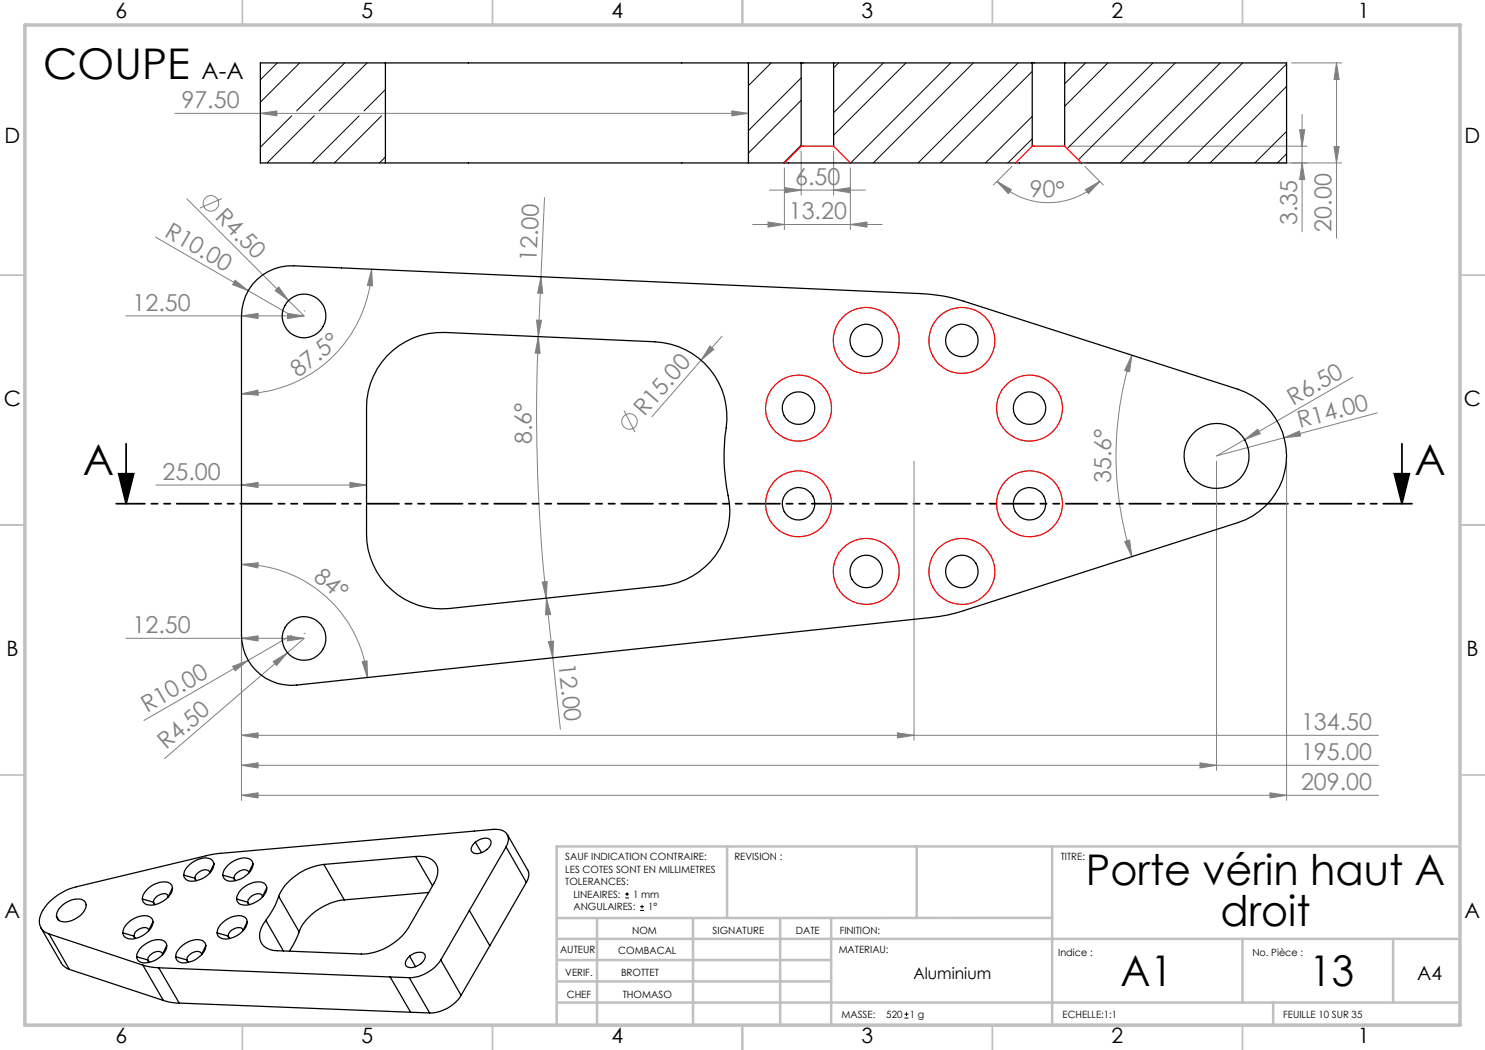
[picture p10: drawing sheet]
<svg xmlns="http://www.w3.org/2000/svg" width="297mm" height="210mm" viewBox="0 0 297 210" stroke-linecap="round" stroke-linejoin="round" font-family="sans-serif">
<g fill="none" stroke="#808080" stroke-width=".2">
<path d="M258.3 12.6h10M267.3 12.6l.5 3.3h-1zM267.3 12.6v35.1M35 22.7h114.7M37.4 39.8l20.3 20.3M44.4 39.7l-4.4 1.9M52.1 22.7l3.3-.5v1zM108.9 39.5l-1.2 27.8M146.4 22.2l3.3 .5-3.3 .5zM153.9 38h19.2M156.9 33.6v12.3M157 37.5l3.2 .5-3.2 .6z"/>
<path d="M160.2 30.3v8.7M166.7 38l3.3-.5v1.1zM166.7 30.3v8.7M170.1 33.6v12.3M199.4 36.3l2.9 1.7-.7 .7zM199.4 36.3a14.5 14.5 0 0 0 20.6 0M202.4 33.3l-3.7 3.7M213.9 29.2h47.5M217 33.3l3.7 3.7M217.1 38l2.9-1.7-2.3 2.4zM217.3 32.6h51M259.9 26h1l-.5 3.2z"/>
<path d="M260.4 32.6l.5 3.3h-1zM260.4 22.9v23.4M266.8 29.3h1l-.5 3.3zM31.1 47.4l27.2 15.7M47 56l2.6 2.1-3.1-1.2zM55.7 57.4l2 2.7-2.7-2zM74.3 53.9l.2 3.3-1-.1zM74.3 53.9a26.1 26.1 0 0 1-26 24.9M108.2 55.3l.3 3.4-1-.1zM150.5 44.9h25.9M153.6 44.4l3.3 .5-3.3 .5zM170.1 44.9l3.3-.5v1z"/>
<path d="M25.2 63.2h35.6M48.3 78.8l3.3-.8v1zM48.3 63.2l3.3-.5v1zM57.5 62.7l3.3 .5-3.3 .5zM57.7 60.1l3.1 3.1M60.8 62.2h.1M107.3 64l1 .1-.6 3.2zM107.7 67.3l.3 3.4-1-.1zM107.7 67.3a354.2 354.2 0 0 0 1.6 52.3M140.2 72l-9.8 11.4M142 69.2l.8 .7-2.6 2.1zM144.4 67.2l-4.2 4.8"/>
<path d="M226.4 71l-.5 3.4-1-.3zM226.4 71a65.4 65.4 0 0 0 0 40.3M270.5 75.5l-21.6 12.4M31.2 97h42.1M48.3 97l3.3-.5v1zM70 96.5l3.3 .5-3.3 .5zM124.8 82.2l2.2 4.2M182.8 92.2v55.9M243.3 92.2v61.9M248.9 87.9l2.6-2 .6 .8zM256.8 87.6l3.1-1.4 .2 1zM257.3 92.2v67.9"/>
<path d="M275.4 82.6l-32.1 8.6 5.6-3.3M48.3 112.9l3.3-.3v1zM48.3 112.9a25.3 25.3 0 0 1 25.2 22.6M108.4 116.4l1-.1-.1 3.3zM109.3 119.6l.8 3.3-1 .1zM109.3 119.6l2.8 26.3M224.9 108.3l1-.3 .5 3.3zM25.2 127.7h35.6M46.5 133.3l3.1-1.2-2.6 2.1zM48.3 127.7l3.3-.5v1zM48.3 128.1v32M54.6 132.3l2.9-1.7-2.2 2.5z"/>
<path d="M57.5 127.2l3.3 .5-3.3 .5zM57.5 130.6l-24.6 21.1M58.3 127.1l-29.5 17M60.8 127.7l-3.3 2.9M60.8 126.7h.1M72.4 132.4l1-.2 .1 3.3zM109.7 128.3l1-.1-.1 3.4zM48.3 147.1l3.3-.5v1zM48.3 153.1l3.3-.5v1zM48.3 159.1l3.3-.5v1zM48.3 147.1h227.4M48.3 153.1h227.4"/>
<path d="M48.3 159.1h227.4M179.5 146.6l3.3 .5-3.3 .5zM240 152.6l3.3 .5-3.3 .5zM254 158.6l3.3 .5-3.3 .5z"/>
<circle cx="42.2" cy="40.7" r="1.56"/>
<circle cx="125.9" cy="84.3" r="1.56"/>
</g>
<path d="M125 179.6h.8M125 178.8h.8M125.4 178.5v.7M128 182.1h.8M128 181.3h.8M128.4 181v.7M180.9 203.6h.8M180.9 202.8h.8M181.3 202.5v.7" fill="none" stroke="#000" stroke-width=".2"/>
<path d="M23.7 94.7h3l-1.5 6zM25.2 88.8v11.9M278.9 94.7h3l-1.5 6zM280.4 88.8v11.9" fill="none" stroke="#000" stroke-width=".35"/>
<path d="M23.2 100.7h259.2" fill="none" stroke="#000" stroke-width=".35" stroke-dasharray="6.3 1.3 1.3 1.3 1.3 1.3" stroke-dashoffset=".6"/>
<g fill="none" stroke="#c0c0c0" stroke-width=".35">
<path d="M48.5 0v5M98.5 0v5M148.5 0v5M198.5 0v5M248.5 0v5M0 55h5M292 55h5.1M0 105h5M292 105h5.1M0 155h5M292 155h5.1M48.5 205v5.1"/>
<path d="M98.5 205v5.1M148.5 205v5.1M198.5 205v5.1M248.5 205v5.1"/>
</g>
<g fill="none" stroke="#c0c0c0" stroke-width=".5">
<path d="M145.4 169.3v14.3M183.3 169.3v14.3M210.4 169.3v35.5M291.6 169.3h-180.3v35.5M111.6 196.3h54.6M111.6 192h54.6M111.6 187.8h180M119.4 183.6v21.2M138.6 183.6v21.2M156 183.6v21.2M166.2 183.6v21.2M210.4 183.6h-98.8"/>
<path d="M248.5 187.8v12.7M278.6 187.8v12.7M111.6 200.5h180M254.6 200.5v4.3"/>
</g>
<path d="M5 5h287v200h-287z" fill="none" stroke="#c0c0c0" stroke-width=".7"/>
<path d="M23.7 94.7h3l-1.5 6zM278.9 94.7h3l-1.5 6z" fill="#000"/>
<g fill="#808080">
<path d="M55.7 57.4l2 2.7-2.7-2z"/>
<path d="M47 56l2.6 2.1-3.1-1.2z"/>
<path d="M256.8 87.6l3.1-1.4 .2 1z"/>
<path d="M248.9 87.9l2.6-2 .6 .8z"/>
<path d="M46.5 133.3l3.1-1.2-2.6 2.1z"/>
<path d="M54.6 132.3l2.9-1.7-2.2 2.5z"/>
<path d="M142 69.2l.8 .7-2.6 2.1z"/>
<path d="M48.3 112.9l3.3 .7v-1zM72.4 132.4l1.1 3.1-.1-3.3z"/>
<path d="M153.6 44.4l3.3 .5-3.3 .5zM170.1 44.9l3.3-.5v1z"/>
<path d="M48.3 97l3.3-.5v1zM70 96.5l3.3 .5-3.3 .5zM48.3 63.2l3.3-.5v1zM57.5 62.7l3.3 .5-3.3 .5z"/>
<path d="M166.7 38l3.3-.5v1.1zM157 37.5l3.2 .5-3.2 .6zM146.4 22.2l3.3 .5-3.3 .5zM52.1 22.7l3.3-.5v1z"/>
<path d="M179.5 146.6l3.3 .5-3.3 .5zM48.3 147.1l3.3-.5v1zM57.5 127.2l3.3 .5-3.3 .5zM48.3 127.7l3.3-.5v1zM240 152.6l3.3 .5-3.3 .5zM48.3 153.1l3.3-.5v1zM254 158.6l3.3 .5-3.3 .5zM48.3 159.1l3.3-.5v1z"/>
<path d="M74.3 53.9l-.8 3.2 1 .1zM48.3 78.8l3.3 .2v-1z"/>
<path d="M108.2 55.3l.3 3.4-1-.1zM107.3 64l1 .1-.6 3.2z"/>
<path d="M259.9 26h1l-.5 3.2zM260.4 32.6l.5 3.3h-1z"/>
<path d="M267.3 12.6l.5 3.3h-1zM266.8 29.3h1l-.5 3.3z"/>
<path d="M224.9 108.3l1.5 3-.5-3.3zM226.4 71l-1.5 3.1 1 .3z"/>
<path d="M108.4 116.4l.9 3.2 .1-3.3zM107.7 67.3l-.7 3.3 1 .1z"/>
<path d="M109.3 119.6l.8 3.3-1 .1zM109.7 128.3l1-.1-.1 3.4z"/>
<path d="M217.1 38l.6 .7 2.3-2.4zM199.4 36.3l2.2 2.4 .7-.7z"/>
</g>
<g fill="none" stroke="#000" stroke-width=".25">
<path d="M77.1 12.6h72.6M77.1 12.6h-25v20h25M77.1 12.6v20M149.7 12.6v20M149.7 12.6h10.5M160.2 12.6h6.5M160.2 12.6v16.6M166.7 12.6v16.6M166.7 12.6h39.7M206.4 12.6h6.5M206.4 12.6v16.6M212.9 12.6h44.4v20h-107.6"/>
<path d="M212.9 12.6v16.6M77.1 32.6h72.6M51.4 55.9a10.1 10.1 0 0 1 7.3-2.7l125.6 5.5a30.8 30.8 0 0 1 8.5 1.5l54.8 17.6a14 14 0 0 1 9.7 13.4 14 14 0 0 1-9.7 13.3l-54.8 17.6a27.8 27.8 0 0 1-6.6 1.4l-126.8 13.5a10 10 0 0 1-11.1-9.9v-64a10.1 10.1 0 0 1 3.1-7.2zM77.4 71.2a15 15 0 0 1 11.6-4.7l42.1 1.9a15.2 15.2 0 0 1 13.9 18.9 43.9 43.9 0 0 0 .9 13.4 14.9 14.9 0 0 1-13.3 16.4l-42.7 4.6a15 15 0 0 1-16.6-14.9v-25.3a15 15 0 0 1 4.1-10.3zM28.5 179.8l2.2 .6M33.7 179.3a.82 .82 0 0 0-1.2-.5 2.08 2.08 0 0 0-1.8 1.6M33.7 179.3v.1M34.5 177.6a1.6 1.6 0 0 0-2.2-1.2 4.4 4.4 0 0 0-3.8 3.4M34.5 177.6a4.2 4.2 0 0 1-3.4 3.3 1.94 1.94 0 0 1-2.6-.8v-.3M34.5 177.6l-.8 1.7M36.8 175l2.2 .6M39 175.6l.3 .5"/>
<path d="M39 175.6l.2 .5M41.9 174.5a1.17 1.17 0 0 0-1.8-.3l-.8 .7-.3 .7M41.9 174.5v.1M42.8 172.8l-.1-.3a1.98 1.98 0 0 0-2.6-.8 4.6 4.6 0 0 0-3.3 3v.3M42.8 172.8a4.4 4.4 0 0 1-5.4 3.2 1.18 1.18 0 0 1-.6-1M42.8 172.8l-.9 1.7M44.6 175l2.2 .6M46.8 175.6l.3 .5M47.3 179.8l2.2 .6M49.7 174.5a1.17 1.17 0 0 0-1.8-.3l-.8 .7-.3 .7M49.7 174.5v.1M50.6 172.8a4.1 4.1 0 0 1-3.4 3.3 1.83 1.83 0 0 1-2.6-1.1"/>
<path d="M50.6 172.8a1.46 1.46 0 0 0-1.7-1.2 4.8 4.8 0 0 0-4.3 3.1v.3M50.6 172.8l-.9 1.7M52.5 179.3a.82 .82 0 0 0-1.2-.5 2.2 2.2 0 0 0-1.8 1.6M52.5 179.3v.1M53.3 177.6a1.6 1.6 0 0 0-2.1-1.2 4.3 4.3 0 0 0-3.9 3.4M53.3 177.6a4.1 4.1 0 0 1-3.3 3.3 2.01 2.01 0 0 1-2.6-.8l-.1-.3M53.3 177.6l-.8 1.7M55.7 179.3a16 16 0 0 1-2.5 4.8M55.7 179.3l4.1 7.1M64.8 172.9a11.5 11.5 0 0 0-9.1 6.4M64.8 172.9l4.1 7.1M68.9 180a11.2 11.2 0 0 0-9.1 6.4"/>
<path d="M83.1 171.3a3.9 3.9 0 0 1 4.2 1.7 3.7 3.7 0 0 1-.4 3.6l-5.2 8.9a11.7 11.7 0 0 1-9.5 5.3l-16.8-.7a3.1 3.1 0 0 1-3.1-1.5 3.1 3.1 0 0 1 .2-3.4l.7-1.1M83.1 171.3l-18.3 1.6M83.1 171.3l3.4 5.9M85.7 178.5l-16.8 1.5M95.1 168.4a2.49 2.49 0 0 1 2.9-.4 1.71 1.71 0 0 1-1 2.2 2.04 2.04 0 0 1-2.6 .1 1.41 1.41 0 0 1 .7-1.9zM95.1 168.4l1.2 2.1M101.2 169.4a2.16 2.16 0 0 0-.6-3.3l-.8-.2h-1.1l-55.6 4.9-27.9 6.6a10.5 10.5 0 0 0-7.2 5.8 2.65 2.65 0 0 0 1.8 3.6M101.2 169.4l-7.3 12.7M101.2 169.4l4.1 7.1M101.5 166.9l4.1 7.1a2.48 2.48 0 0 1-.3 2.5M105.3 176.5l-7.3 12.7M8.2 185.6l4.1 7.1a3.1 3.1 0 0 0 1.6 1.2"/>
<path d="M9.8 186.8l18.8 6.2M9.8 186.8l4.1 7.1M11.3 183.2l.5 .9M12.1 181.4a4.3 4.3 0 0 1 4.5-1.4 1.48 1.48 0 0 1 .1 2.4 4.5 4.5 0 0 1-4.8 1.8 1.52 1.52 0 0 1-.1-2.4zM13.9 193.9l18.8 6.2M24.6 186.6l2.2 .6M26.8 187.2l.3 .5M27.3 191.4l2.2 .6M28.6 193l1.9 .5 1.3 .1M28.6 193l4.1 7.1M29.5 192l.4 .5M29.5 192l.3 .4"/>
<path d="M29.7 186.1v-.2a1.51 1.51 0 0 0-2.1 .1l-.5 .4-.3 .8M29.7 186.1v.1M30.6 184.4a1.6 1.6 0 0 0-2.2-1.2 4.4 4.4 0 0 0-3.8 3.4M30.6 184.4a4.5 4.5 0 0 1-4.3 3.4l-.8-.1a1.26 1.26 0 0 1-.9-1.1M30.6 184.4l-.9 1.7M30.7 180.4l.3 .5M30.7 180.4l.2 .5M31.8 193.6l46.2 1.8M31.8 193.6l4 7M32.5 190.9a.95 .95 0 0 0-1.5-.5l-.9 .6-.4 .5-.2 .5M32.5 190.9v.1M33.3 189.1a1.41 1.41 0 0 0-1.7-1.2 4.9 4.9 0 0 0-4.3 3.1v.4"/>
<path d="M33.3 189.1a4 4 0 0 1-3.3 3.3 1.96 1.96 0 0 1-2.6-.7l-.1-.3M33.3 189.1l-.8 1.8M35.1 191.4l2.3 .6M37.4 192l.3 .5M37.4 192l.2 .4M40.3 190.9a1.17 1.17 0 0 0-1.8-.3l-.9 .6-.2 .8M40.3 190.9v.1M41.2 189.1a1.47 1.47 0 0 0-1.8-1.2 4.8 4.8 0 0 0-4.2 3.1l-.1 .4M41.2 189.1a4.1 4.1 0 0 1-3.4 3.3 1.89 1.89 0 0 1-2.6-.7l-.1-.3M41.2 189.1l-.9 1.8M43.4 186.6l2.2 .6M45.6 187.2l.4 .5"/>
<path d="M45.6 187.2l.3 .5M48.6 186.1l-.1-.2a1.5 1.5 0 0 0-2.1 .1l-.5 .4-.3 .8M48.6 186.1v.1M49.5 184.4a1.6 1.6 0 0 0-2.2-1.2 4.4 4.4 0 0 0-3.9 3.4M49.5 184.4a4.5 4.5 0 0 1-4.3 3.4l-1.1-.2a1.07 1.07 0 0 1-.7-1M49.5 184.4l-.9 1.7M49.5 180.4l.4 .5M49.5 180.4l.3 .5M53.2 184.1l3.5 6.1M59.8 186.4l-.7 1.7-1.2 2.1M78 195.4l3.8 .1M78 195.4l4.1 7.1"/>
<path d="M81.8 195.5l4.1 7.1M81.9 191.2a2.64 2.64 0 0 1 2.8-.6 1.32 1.32 0 0 1-.5 2.1 2.53 2.53 0 0 1-3 .5l-.1-.5 .1-.6zM81.9 191.2l1.2 2.1M88.2 192a7.9 7.9 0 0 1-6.4 3.5M88.2 192l4 7.1M92.2 199.1a7.5 7.5 0 0 1-6.3 3.5M93.9 182.1l-5.7 9.9M93.9 182.1l4.1 7.1M98 189.2l-5.8 9.9M32.7 200.1l1.5 .4 1.6 .1M35.8 200.6l46.3 1.9M82.1 202.5l3.8 .1"/>
<circle cx="60.8" cy="63.2" r="4.4"/>
<circle cx="173.2" cy="68.1" r="3.3"/>
<circle cx="192.4" cy="68.1" r="3.3"/>
<circle cx="159.7" cy="81.6" r="3.3"/>
<circle cx="205.9" cy="81.6" r="3.2"/>
<circle cx="243.3" cy="91.2" r="6.5"/>
<circle cx="159.7" cy="100.8" r="3.3"/>
<circle cx="173.2" cy="114.3" r="3.3"/>
<circle cx="192.4" cy="114.3" r="3.3"/>
<circle cx="205.9" cy="100.8" r="3.2"/>
<circle cx="60.8" cy="127.7" r="4.4"/>
</g>
<g fill="none" stroke="#f00" stroke-width=".25">
<path d="M156.9 32.6l3.3-3.4h6.5l3.4 3.4M203.1 32.6l3.3-3.4h6.5l3.4 3.4"/>
<circle cx="173.2" cy="68.1" r="6.6"/>
<circle cx="192.4" cy="68.1" r="6.6"/>
<circle cx="159.7" cy="81.6" r="6.6"/>
<circle cx="205.9" cy="81.6" r="6.6"/>
<circle cx="159.7" cy="100.8" r="6.6"/>
<circle cx="173.2" cy="114.3" r="6.6"/>
<circle cx="192.4" cy="114.3" r="6.6"/>
<circle cx="205.9" cy="100.8" r="6.6"/>
</g>
<g fill="none" stroke="#000" stroke-width=".2">
<path d="M55.5 12.6l-3.4 3.4M59.9 12.6l-7.8 7.9M68.9 12.6l-9.6 9.6M73.4 12.6l-9.6 9.6M77.1 17.9l-4.3 4.3M149.8 12.6l-.1 .1M154.2 12.6l-4.5 4.5M160.2 15.6l-10.5 10.5M167.7 12.6l-1 1M176.7 12.6l-10 9.9M181.2 12.6l-14.5 14.4M190.1 12.6l-20 20"/>
<path d="M194.7 12.6l-20 20M203.6 12.6l-20 20M206.4 14.3l-18.3 18.3M217.1 12.6l-4.2 4.1M221.6 12.6l-8.7 8.7M230.6 12.6l-17.2 17.1M235.1 12.6l-19.4 19.4M244.1 12.6l-20.1 20M248.5 12.6l-20 20M257.3 12.8l-19.8 19.8M257.3 17.3l-15.3 15.3M58.3 23.2l-6.2 6.2"/>
<path d="M62.8 23.2l-9.4 9.4M71.8 23.2l-9.4 9.4M76.3 23.2l-9.4 9.4M77.1 31.4l-1.2 1.2M160.2 20.1l-10.5 10.5M160.2 29l-3.5 3.6M206.4 23.3l-9.3 9.3M206.4 27.8l-4.8 4.8M257.3 26.3l-6.3 6.3M257.3 30.8l-1.8 1.8"/>
</g>
<g font-size="8.5">
<text x="8.6" y="15.9">COUPE</text>
<text x="16.6" y="95">A</text>
<text x="282.9" y="95">A</text>
<text x="217.2" y="177">Porte vérin haut A</text>
<text x="244.1" y="185.1">droit</text>
<text x="224.1" y="197.2">A1</text>
<text x="261.9" y="197.2">13</text>
</g>
<text font-size="4.7" x="40.3" y="15.9">A-A</text>
<g font-size="4.7" fill="#808080">
<text x="36.3" y="21.6">97.50</text>
<text x="159" y="37">6.50</text>
<text x="205.9" y="39.4" transform="rotate(1 205.9 39.4)">90°</text>
<text x="32.7" y="47.2" transform="rotate(30 32.7 47.2)">R10.00</text>
<text x="42.8" y="43.7" transform="rotate(45 42.8 43.7)">R4.50</text>
<text x="157.8" y="43.9">13.20</text>
<text x="259.4" y="45" transform="rotate(-90 259.4 45)">3.35</text>
<text x="266.3" y="46.3" transform="rotate(-90 266.3 46.3)">20.00</text>
<text x="107.3" y="52.4" transform="rotate(-87 107.3 52.4)">12.00</text>
<text x="26.5" y="62.1">12.50</text>
<text x="59.7" y="75.7" transform="rotate(-39 59.7 75.7)">87.5°</text>
<text x="128.9" y="83.5" transform="rotate(-49 128.9 83.5)">R15.00</text>
<text x="258.7" y="81.2" transform="rotate(-30 258.7 81.2)">R6.50</text>
<text x="106.3" y="88.9" transform="rotate(-90 106.3 88.9)">8.6°</text>
<text x="260" y="85.7" transform="rotate(-15 260 85.7)">R14.00</text>
<text x="32.5" y="96">25.00</text>
<text x="222.2" y="96.7" transform="rotate(-90 222.2 96.7)">35.6°</text>
<text x="62.5" y="115.7" transform="rotate(40 62.5 115.7)">84°</text>
<text x="26.5" y="126.6">12.50</text>
<text x="111.7" y="132.9" transform="rotate(84 111.7 132.9)">12.00</text>
<text x="29.4" y="142.6" transform="rotate(-30 29.4 142.6)">R10.00</text>
<text x="260.2" y="146">134.50</text>
<text x="33.3" y="150.1" transform="rotate(-41 33.3 150.1)">R4.50</text>
<text x="260.2" y="152">195.00</text>
<text x="260.2" y="158">209.00</text>
</g>
<g font-size="4.2">
<text x="23.1" y="3.6">6</text>
<text x="72.3" y="3.6">5</text>
<text x="122.3" y="3.6">4</text>
<text x="172.3" y="3.6">3</text>
<text x="222.3" y="3.6">2</text>
<text x="271.6" y="3.6">1</text>
<text x=".9" y="28.6">D</text>
<text x="292.9" y="28.6">D</text>
<text x=".8" y="81.1">C</text>
<text x="292.8" y="81.1">C</text>
<text x="1.3" y="131.1">B</text>
<text x="293.3" y="131.1">B</text>
<text x=".9" y="183.6">A</text>
<text x="292.9" y="183.6">A</text>
<text x="23.1" y="208.6">6</text>
<text x="72.3" y="208.6">5</text>
<text x="122.3" y="208.6">4</text>
<text x="172.3" y="208.6">3</text>
<text x="222.3" y="208.6">2</text>
<text x="271.6" y="208.6">1</text>
</g>
<text font-size="3.9" x="283.4" y="195.9">A4</text>
<text font-size="3.2" x="182.7" y="195.8">Aluminium</text>
<g font-size="2">
<text x="113.1" y="172.1">SAUF INDICATION CONTRAIRE:</text>
<text x="146.9" y="172.1">REVISION :</text>
<text x="212.2" y="172.1">TITRE:</text>
<text x="113.1" y="174.6">LES COTES SONT EN MILLIMETRES</text>
<text x="113.1" y="177.1">TOLERANCES:</text>
<text x="114.7" y="179.6">LINEAIRES:</text>
<text x="126.6" y="179.6">1 mm</text>
<text x="114.7" y="182.1">ANGULAIRES:</text>
<text x="129.6" y="182.1">1°</text>
<text x="112" y="190.6">AUTEUR</text>
<text x="123.6" y="190.8">COMBACAL</text>
<text x="126.4" y="186.7">NOM</text>
<text x="142.5" y="186.7">SIGNATURE</text>
<text x="159.2" y="186.7">DATE</text>
<text x="167.7" y="190.6">MATERIAU:</text>
<text x="167.9" y="186.7">FINITION:</text>
<text x="211.6" y="191.2">Indice :</text>
<text x="250.5" y="191.2">No. Pièce :</text>
<text x="113.1" y="195.2">VERIF.</text>
<text x="124.2" y="195.2">BROTTET</text>
<text x="113.4" y="199.5">CHEF</text>
<text x="124.5" y="199.5">THOMASO</text>
<text x="168.3" y="203.6">MASSE:</text>
<text x="177.3" y="203.6">520</text>
<text x="182" y="203.6">1 g</text>
<text x="212.5" y="203.6">ECHELLE:1:1</text>
<text x="256.6" y="203.6">FEUILLE 10 SUR 35</text>
</g>
</svg>
